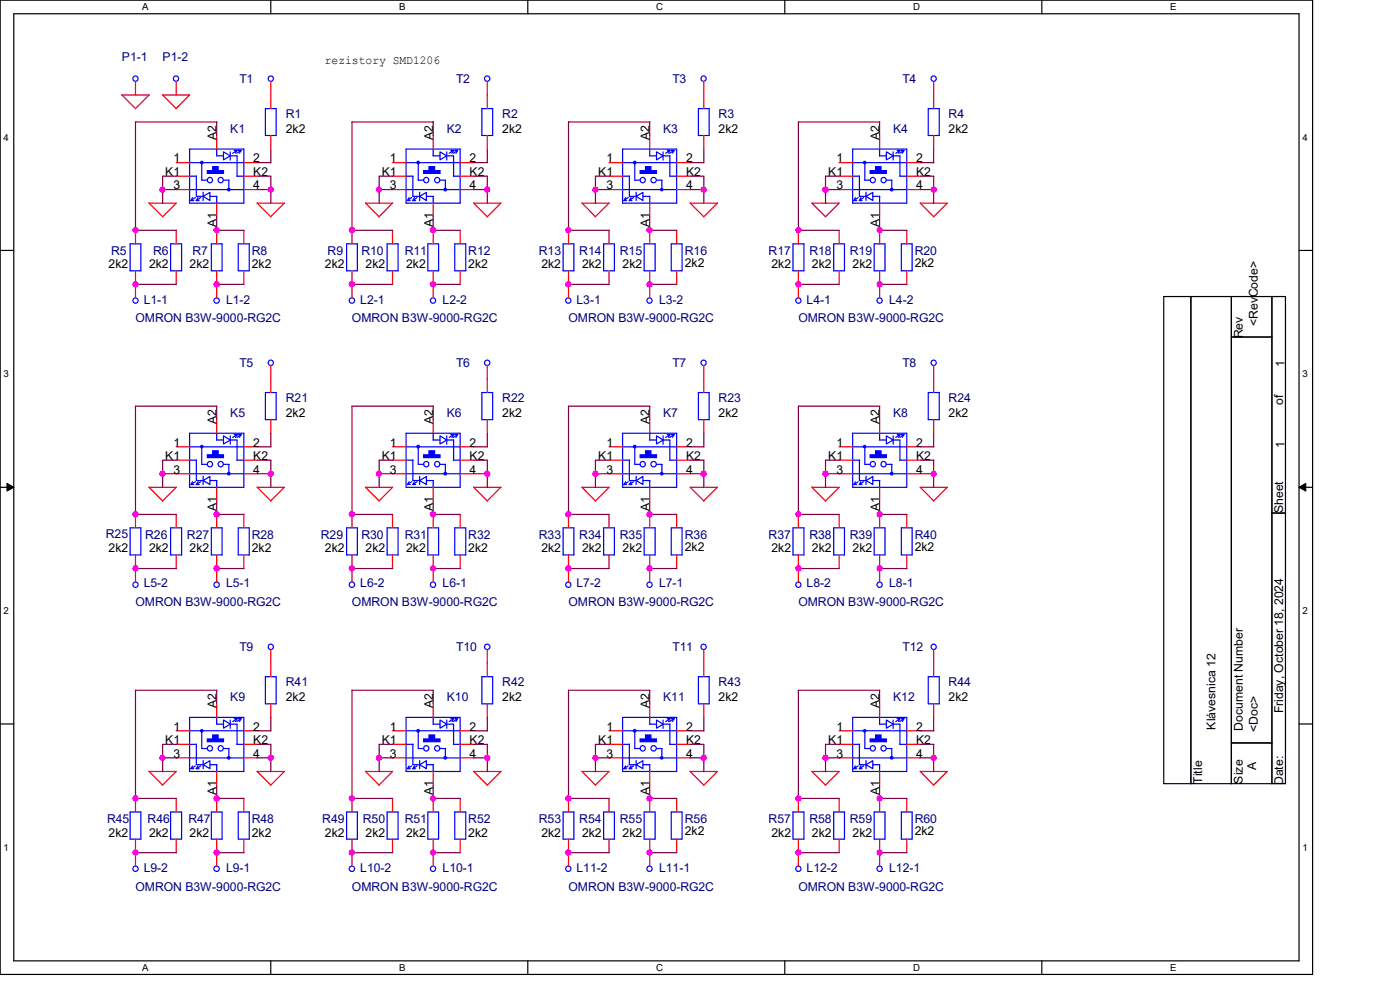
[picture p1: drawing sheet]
<svg xmlns="http://www.w3.org/2000/svg" width="297mm" height="210mm" viewBox="0 0 297 210" stroke-linecap="round" stroke-linejoin="round" font-family="sans-serif">
<path d="M0 0h278.5v206.7h-278.5zM2.9 2.9h272.7v200.9h-272.7z" fill="none" stroke="#000" stroke-width=".25"/>
<g fill="#fff">
<path d="M30.2 .3h1.3v2.3h-1.3z"/>
<path d="M30.2 204.1h1.3v2.3h-1.3z"/>
</g>
<path d="M57.4 0v2.9M57.4 203.8v2.9" fill="none" stroke="#000" stroke-width=".25"/>
<g fill="#fff">
<path d="M84.7 .3h1.3v2.3h-1.3z"/>
<path d="M84.7 204.1h1.3v2.3h-1.3z"/>
</g>
<path d="M112 0v2.9M112 203.8v2.9" fill="none" stroke="#000" stroke-width=".25"/>
<g fill="#fff">
<path d="M139.2 .3h1.5v2.3h-1.5z"/>
<path d="M139.2 204.1h1.5v2.3h-1.5z"/>
</g>
<path d="M166.5 0v2.9M166.5 203.8v2.9" fill="none" stroke="#000" stroke-width=".25"/>
<g fill="#fff">
<path d="M193.8 .3h1.4v2.3h-1.4z"/>
<path d="M193.8 204.1h1.4v2.3h-1.4z"/>
</g>
<path d="M221 0v2.9M221 203.8v2.9" fill="none" stroke="#000" stroke-width=".25"/>
<g fill="#fff">
<path d="M248.3 .3h1.3v2.3h-1.3z"/>
<path d="M248.3 204.1h1.3v2.3h-1.3z"/>
<path d="M.8 28h1.1v2.3h-1.1z"/>
<path d="M276.3 28h1.1v2.3h-1.1z"/>
<path d="M.8 78.2h1.1v2.3h-1.1z"/>
<path d="M276.3 78.2h1.1v2.3h-1.1z"/>
</g>
<path d="M0 53.1h2.9M275.6 53.1h2.9" fill="none" stroke="#000" stroke-width=".25"/>
<g fill="#fff">
<path d="M.8 128.5h1.1v2.2h-1.1z"/>
<path d="M276.3 128.5h1.1v2.2h-1.1z"/>
</g>
<path d="M0 103.4h2.9M275.6 103.4h2.9" fill="none" stroke="#000" stroke-width=".25"/>
<path d="M1.5 102.5l1.4 .9-1.4 .8zM275.6 103.4l1.4-.9v1.7z" fill="#000" stroke="#000" stroke-width=".21"/>
<g fill="#fff">
<path d="M.8 178.7h1.1v2.2h-1.1z"/>
<path d="M276.3 178.7h1.1v2.2h-1.1z"/>
</g>
<path d="M246.9 62.9h25.8v103.3h-25.8zM252.6 62.9v103.3M261.2 62.9v103.3M261.2 71.5h8.6M269.8 62.9v103.3M269.8 108.8h2.9M0 153.6h2.9M261.2 157.6h8.6M275.6 153.6h2.9" fill="none" stroke="#000" stroke-width=".25"/>
<g fill="none" stroke="#f00" stroke-width=".25">
<path d="M28.7 17.3v2.9M37.4 17.3v2.9M57.4 17.3v5.7M103.4 17.3v5.7M149.3 17.3v5.7M198.1 17.3v5.7M25.8 20.1l2.9 2.9M25.9 20.2h5.8M31.6 20.2l-2.9 2.9M34.5 20.1l2.9 2.9M34.5 20.2h5.8M37.4 34.5h2.8"/>
<path d="M37.4 37.4h2.8M40.2 20.2l-2.9 2.9M46 28.7v2.9M51.7 34.5h2.9M51.7 37.4h2.9M57.4 28.7v2.9M83.3 34.5h2.8M83.3 37.4h2.8M91.9 28.7v2.9M97.6 34.5h2.9M97.6 37.4h2.9M103.4 28.7v2.9"/>
<path d="M129.2 34.5h2.9M129.2 37.4h2.9M137.8 28.7v2.9M143.6 34.5h2.8M143.6 37.4h2.8M149.3 28.7v2.9M178 34.5h2.9M178 37.4h2.9M186.6 28.7v2.9M192.4 34.5h2.8M192.4 37.4h2.8M198.1 28.7v2.9"/>
<path d="M28.7 48.9v2.8M28.7 57.4v5.8M31.6 43.1l2.9 2.9M31.6 43.1h5.8M37.4 43.1l-2.9 2.9M37.4 40.2h2.8M37.4 48.9v2.8M37.4 57.4v2.9M46 43.1v2.9M46 48.9v2.8M46 57.4v5.8M51.7 40.2h2.9"/>
<path d="M51.7 48.9v2.8M51.7 57.4v2.9M54.5 43.1l2.9 2.9M54.6 43.1h5.8M60.3 43.1l-2.9 2.9M74.7 48.9v2.8M74.7 57.4v5.8M77.5 43.1l2.9 2.9M77.6 43.1h5.7M83.3 43.1l-2.9 2.9M83.3 40.2h2.8M83.3 48.9v2.8"/>
<path d="M83.3 57.4v2.9M91.9 43.1v2.9M91.9 48.9v2.8M91.9 57.4v5.8M97.6 40.2h2.9M97.6 48.9v2.8M97.6 57.4v2.9M100.5 43.1l2.9 2.9M100.5 43.1h5.8M106.3 43.1l-3 2.9M120.6 48.9v2.8M120.6 57.4v5.8"/>
<path d="M123.4 43.1l2.9 2.9M123.5 43.1h5.7M129.2 43.1l-2.9 2.9M129.2 40.2h2.9M129.2 48.9v2.8M129.2 57.4v2.9M137.8 43.1v2.9M137.8 48.9v2.8M137.8 57.4v5.8M143.6 40.2h2.8M143.6 48.9v2.8M143.6 57.4v2.9"/>
<path d="M146.4 43.1l2.9 2.9M146.4 43.1h5.8M152.2 43.1l-2.9 2.9M169.4 48.9v2.8M169.4 57.4v5.8M172.2 43.1l2.9 2.9M172.3 43.1h5.8M178 43.1l-2.9 2.9M178 40.2h2.9M178 48.9v2.8M178 57.4v2.9M186.6 43.1v2.9"/>
<path d="M186.6 48.9v2.8M186.6 57.4v5.8M192.4 40.2h2.8M192.4 48.9v2.8M192.4 57.4v2.9M195.2 43.1l2.9 2.9M195.2 43.1h5.8M201 43.1l-3 2.9M57.4 77.6v5.7M103.4 77.6v5.7M149.3 77.6v5.7M198.1 77.6v5.7"/>
<path d="M37.4 94.8h2.8M37.4 97.6h2.8M46 89v2.9M51.7 94.8h2.9M51.7 97.6h2.9M57.4 89v2.9M83.3 94.8h2.8M83.3 97.6h2.8M91.9 89v2.9M97.6 94.8h2.9M97.6 97.6h2.9M103.4 89v2.9"/>
<path d="M129.2 94.8h2.9M129.2 97.6h2.9M137.8 89v2.9M143.6 94.8h2.8M143.6 97.6h2.8M149.3 89v2.9M178 94.8h2.9M178 97.6h2.9M186.6 89v2.9M192.4 94.8h2.8M192.4 97.6h2.8M198.1 89v2.9"/>
<path d="M28.7 109.1v2.9M28.7 117.7v5.8M31.6 103.3l2.9 3M31.6 103.4h5.8M37.4 103.4l-2.9 2.9M37.4 109.1v2.9M37.4 117.7v2.9M37.4 100.5h2.8M46 103.4v2.9M46 109.1v2.9M46 117.7v5.8M51.7 109.1v2.9"/>
<path d="M51.7 117.7v2.9M51.7 100.5h2.9M54.5 103.3l2.9 3M54.6 103.4h5.8M60.3 103.4l-2.9 2.9M74.7 109.1v2.9M74.7 117.7v5.8M77.5 103.3l2.9 3M77.6 103.4h5.7M83.3 103.4l-2.9 2.9M83.3 100.5h2.8M83.3 109.1v2.9"/>
<path d="M83.3 117.7v2.9M91.9 103.4v2.9M91.9 109.1v2.9M91.9 117.7v5.8M97.6 109.1v2.9M97.6 117.7v2.9M97.6 100.5h2.9M100.5 103.3l2.9 3M100.5 103.4h5.8M106.3 103.4l-3 2.9M120.6 109.1v2.9M120.6 117.7v5.8"/>
<path d="M123.4 103.3l2.9 3M123.5 103.4h5.7M129.2 103.4l-2.9 2.9M129.2 109.1v2.9M129.2 117.7v2.9M129.2 100.5h2.9M137.8 103.4v2.9M137.8 109.1v2.9M137.8 117.7v5.8M143.6 109.1v2.9M143.6 117.7v2.9M143.6 100.5h2.8"/>
<path d="M146.4 103.3l2.9 3M146.4 103.4h5.8M152.2 103.4l-2.9 2.9M169.4 109.1v2.9M169.4 117.7v5.8M172.2 103.3l2.9 3M172.3 103.4h5.8M178 103.4l-2.9 2.9M178 100.5h2.9M178 109.1v2.9M178 117.7v2.9M186.6 103.4v2.9"/>
<path d="M186.6 109.1v2.9M186.6 117.7v5.8M192.4 100.5h2.8M192.4 109.1v2.9M192.4 117.7v2.9M195.2 103.3l2.9 3M195.2 103.4h5.8M201 103.4l-3 2.9M57.4 137.8v5.8M103.4 137.8v5.8M149.3 137.8v5.8M198.1 137.8v5.8"/>
<path d="M37.4 155h2.8M37.4 157.9h2.8M46 149.3v2.9M51.7 155h2.9M51.7 157.9h2.9M57.4 149.3v2.9M83.3 155h2.8M83.3 157.9h2.8M91.9 149.3v2.9M97.6 155h2.9M97.6 157.9h2.9M103.4 149.3v2.9"/>
<path d="M129.2 155h2.9M129.2 157.9h2.9M137.8 149.3v2.9M143.6 155h2.8M143.6 157.9h2.8M149.3 149.3v2.9M178 155h2.9M178 157.9h2.9M186.6 149.3v2.9M192.4 155h2.8M192.4 157.9h2.8M198.1 149.3v2.9"/>
<path d="M28.7 169.4v2.9M28.7 178v5.7M31.6 163.6l2.9 2.9M31.6 163.7h5.8M37.4 163.7l-2.9 2.9M37.4 169.4v2.9M37.4 178v2.9M37.4 160.8h2.8M46 163.7v2.8M46 169.4v2.9M46 178v5.7M51.7 169.4v2.9"/>
<path d="M51.7 178v2.9M51.7 160.8h2.9M54.5 163.6l2.9 2.9M54.6 163.7h5.8M60.3 163.7l-2.9 2.9M74.7 169.4v2.9M74.7 178v5.7M77.5 163.6l2.9 2.9M77.6 163.7h5.7M83.3 163.7l-2.9 2.9M83.3 160.8h2.8M83.3 169.4v2.9"/>
<path d="M83.3 178v2.9M91.9 163.7v2.8M91.9 169.4v2.9M91.9 178v5.7M97.6 169.4v2.9M97.6 178v2.9M97.6 160.8h2.9M100.5 163.6l2.9 2.9M100.5 163.7h5.8M106.3 163.7l-3 2.9M120.6 169.4v2.9M120.6 178v5.7"/>
<path d="M123.4 163.6l2.9 2.9M123.5 163.7h5.7M129.2 163.7l-2.9 2.9M129.2 169.4v2.9M129.2 178v2.9M129.2 160.8h2.9M137.8 163.7v2.8M137.8 169.4v2.9M137.8 178v5.7M143.6 160.8h2.8M143.6 169.4v2.9M143.6 178v2.9"/>
<path d="M146.4 163.6l2.9 2.9M146.4 163.7h5.8M152.2 163.7l-2.9 2.9M169.4 169.4v2.9M169.4 178v5.7M172.2 163.6l2.9 2.9M172.3 163.7h5.8M178 163.7l-2.9 2.9M178 160.8h2.9M178 169.4v2.9M178 178v2.9M186.6 163.7v2.8"/>
<path d="M186.6 169.4v2.9M186.6 178v5.7M192.4 160.8h2.8M192.4 169.4v2.9M192.4 178v2.9M195.2 163.6l2.9 2.9M195.2 163.7h5.8M201 163.7l-3 2.9"/>
</g>
<g fill="none" stroke="#00f" stroke-width=".25">
<path d="M40.2 34.5h11.6M40.2 37.4h1.5M40.2 31.6h11.5v11.5h-11.5zM41.7 37.3v4.4h1.4M42.8 34.5v3.7h1.2M45.9 33.1h1.5M46 31.6v1.5M47.4 32.2l1.5 .9-1.5 .8zM47.4 38.2h1.2v2.1M48.8 33.1h1.5v4.3M48.9 32.2v1.8M49.4 32.5l.9-.6-.3 .6"/>
<path d="M49.7 31.9h.6M50.2 37.4h1.5M50.2 32.5l.9-.6-.3 .6M50.5 31.9h.7M56.3 23h2.3v5.7h-2.3zM86.1 34.5h11.6M86.1 37.4h1.5M86.1 31.6h11.5v11.5h-11.5zM87.6 37.3v4.4h1.5M88.7 34.5v3.7h1.2M91.9 33.1h1.4M91.9 31.6v1.5"/>
<path d="M93.3 32.2l1.5 .9-1.5 .8zM93.3 38.2h1.2v2.1M94.7 33.1h1.5v4.3M94.8 32.2v1.8M95.3 32.5l.9-.6-.3 .6M95.6 31.9h.7M96.2 37.4h1.4M96.2 32.5l.9-.6-.4 .6M96.5 31.9h.6M102.2 23h2.3v5.7h-2.3zM132.1 34.5h11.5M132.1 37.4h1.5"/>
<path d="M132.1 31.6h11.5v11.5h-11.5zM133.5 37.3v4.4h1.5M134.7 34.5v3.7h1.1M137.8 33.1h1.5M137.8 31.6v1.5M139.3 32.2l1.4 .9-1.4 .8zM139.3 38.2h1.2l-.1 2.1M140.6 33.1h1.5v4.3M140.7 32.2v1.8M141.2 32.5l.9-.6-.3 .6M141.6 31.9h.6M142.1 32.5l.9-.6-.3 .6"/>
<path d="M142.1 37.4h1.5M142.4 31.9h.6M148.2 23h2.3v5.7h-2.3zM180.9 34.5h11.5M180.9 37.4h1.5M180.9 31.6h11.5v11.5h-11.5zM182.3 37.3v4.4h1.5M183.5 34.5v3.7h1.2M186.6 31.6v1.5h1.4M188 32.2l1.5 .9-1.5 .8zM188 38.2h1.2M189.2 38.2v2.1"/>
<path d="M189.4 33.1h1.5v4.3M189.5 32.2v1.8M190 32.5l.9-.6-.3 .6M190.3 31.9h.7M190.9 37.4h1.5M190.9 32.5l.9-.6-.4 .6M191.2 31.9h.6M196.9 23h2.4v5.7h-2.4zM27.6 51.7h2.3v5.7h-2.3zM36.2 51.7h2.3v5.7h-2.3zM40.2 40.2h11.5M40.5 42.5h.6"/>
<path d="M40.9 41.9l-.4 .6 .9-.6M41.6 42.5h.6M42 41.9l-.3 .6M42.6 41.9l-.9 .6M43.1 41.7l1.4-.9v1.7zM43.1 40.8v1.7M44.5 41.7h1.5M44.8 51.7h2.3v5.7h-2.3zM46 41.7v1.4M50.5 51.7h2.4v5.7h-2.4zM73.5 51.7h2.3v5.7h-2.3zM82.1 51.7h2.4v5.7h-2.4z"/>
<path d="M86.1 40.2h11.5M86.4 42.5h.6M86.8 41.9l-.4 .6 .9-.6M87.5 42.5h.7M87.9 41.9l-.3 .6M88.5 41.9l-.9 .6M89 41.7l1.5-.9v1.7zM89 40.8v1.7M90.5 41.7h1.4M90.8 51.7h2.2v5.7h-2.2zM91.9 41.7v1.4M96.5 51.7h2.3v5.7h-2.3z"/>
<path d="M119.5 51.7h2.3v5.7h-2.3zM128.1 51.7h2.2v5.7h-2.2zM132 40.2h11.6M132.3 42.5h.6M132.7 41.9l-.3 .6 .9-.6M133.5 42.5h.6M133.9 41.9l-.4 .6M134.4 41.9l-.9 .6M135 41.7l1.4-.9v1.7zM135 40.8v1.7M136.4 41.7h1.5M136.7 51.7h2.3v5.7h-2.3z"/>
<path d="M137.8 41.7v1.4M142.4 51.7h2.3v5.7h-2.3zM168.2 51.7h2.4v5.7h-2.4zM176.9 51.7h2.3v5.7h-2.3zM180.8 40.2h11.6M181.1 42.5h.6M181.5 41.9l-.4 .6M182.1 41.9l-1 .6M182.3 42.5h.6M182.6 41.9l-.3 .6 .9-.6M183.7 41.7l1.5-.9v1.7zM183.7 40.8v1.7"/>
<path d="M185.2 41.7h1.4M185.5 51.7h2.2v5.7h-2.2zM186.6 41.7v1.4M191.2 51.7h2.3v5.7h-2.3zM40.2 94.8h11.6M40.2 97.6h1.5M40.2 91.9h11.5v11.5h-11.5zM41.7 97.6v4.3h1.4M42.8 94.7v3.8h1.2M45.9 93.3h1.5M46 91.9v1.4M47.4 92.5l1.5 .8-1.5 .9z"/>
<path d="M47.4 98.5h1.2v2M48.8 93.3h1.5v4.4M48.9 92.5v1.7M49.4 92.8l.9-.6-.3 .6M49.7 92.2h.6M50.2 97.6h1.5M50.2 92.8l.9-.6-.3 .6M50.5 92.2h.7M56.3 83.3h2.3v5.7h-2.3zM86.1 94.8h11.6M86.1 97.6h1.5M86.1 91.9h11.5v11.5h-11.5z"/>
<path d="M87.6 97.6v4.3h1.5M88.7 94.7v3.8h1.2M91.9 93.3h1.4M91.9 91.9v1.4M93.3 92.5l1.5 .8-1.5 .9zM93.3 98.5h1.2v2M94.7 93.3h1.5v4.4M94.8 92.5v1.7M95.3 92.8l.9-.6-.3 .6M95.6 92.2h.7M96.2 97.6h1.4M96.2 92.8l.9-.6-.4 .6"/>
<path d="M96.5 92.2h.6M102.2 83.3h2.3v5.7h-2.3zM132.1 91.9h11.5v11.5h-11.5zM132.1 94.8h11.5M132.1 97.6h1.5M133.5 97.6v4.3h1.5M134.7 94.7v3.8h1.1M137.8 93.3h1.5M137.8 91.9v1.4M139.3 92.5l1.4 .8-1.4 .9zM139.3 98.5h1.1v2M140.6 93.3h1.5v4.4l1.5-.1"/>
<path d="M140.7 92.5v1.7M141.2 92.8l.9-.6-.3 .6M141.6 92.2h.6M142.1 92.8l.9-.6-.3 .6M142.4 92.2h.6M148.2 83.3h2.3v5.7h-2.3zM180.9 91.9h11.5v11.5h-11.5zM180.9 94.8h11.5M180.9 97.6h1.5M182.3 97.6v4.3h1.5M183.5 94.7v3.8h1.2M186.6 91.9v1.4h1.4"/>
<path d="M188 92.5l1.5 .8-1.5 .9zM188 98.5h1.2M189.2 98.5v2M189.4 93.3h1.5v4.4M189.5 92.5v1.7M190 92.8l.9-.6-.3 .6M190.3 92.2h.7M190.9 92.8l.9-.6-.4 .6M190.9 97.6h1.5M191.2 92.2h.6M196.9 83.3h2.4v5.7h-2.4zM27.6 112h2.3v5.7h-2.3z"/>
<path d="M36.2 112h2.3v5.7h-2.3zM40.2 100.5h11.5M40.5 102.8h.6M40.9 102.2l-.4 .6 .9-.6M41.6 102.8h.6M42 102.2l-.3 .6M42.6 102.2l-.9 .6M43.1 101.9l1.4-.8v1.7zM43.1 101v1.8M44.5 101.9h1.5M44.8 112h2.3v5.7h-2.3zM46 101.9v1.5"/>
<path d="M50.5 112h2.4v5.7h-2.4zM73.5 112h2.3v5.7h-2.3zM82.1 112h2.4v5.7h-2.4zM86.1 100.5h11.5M86.4 102.8h.6M86.8 102.2l-.4 .6 .9-.6M87.5 102.8h.7M87.9 102.2l-.3 .6M88.5 102.2l-.9 .6M89 101.9l1.5-.8v1.7zM89 101v1.8M90.5 101.9h1.4"/>
<path d="M90.8 112h2.2v5.7h-2.2zM91.9 101.9v1.5M96.5 112h2.3v5.7h-2.3zM119.5 112h2.3v5.7h-2.3zM128.1 112h2.2v5.7h-2.2zM132 100.5h11.6M132.3 102.8h.6M132.7 102.2l-.3 .6 .9-.6M133.5 102.8h.6M133.9 102.2l-.4 .6M134.4 102.2l-.9 .6M135 101.9l1.4-.8v1.7z"/>
<path d="M135 101v1.8M136.4 101.9h1.5M136.7 112h2.3v5.7h-2.3zM137.8 101.9v1.5M142.4 112h2.3v5.7h-2.3zM168.2 112h2.4v5.7h-2.4zM176.9 112h2.3v5.7h-2.3zM180.8 100.5h11.6M181.1 102.8h.6M181.5 102.2l-.4 .6M182.1 102.2l-1 .6M182.3 102.8h.6"/>
<path d="M182.6 102.2l-.3 .6 .9-.6M183.7 101.9l1.5-.8v1.7zM183.7 101v1.8M185.2 101.9h1.4M185.5 112h2.2v5.7h-2.2zM186.6 101.9v1.5M191.2 112h2.3v5.7h-2.3zM40.2 155h11.6M40.2 157.9h1.5M40.2 152.2h11.5v11.5h-11.5zM41.7 157.9v4.3h1.4M42.8 155v3.8h1.2"/>
<path d="M45.9 153.6h1.5M46 152.1v1.5M47.4 152.7l1.5 .9-1.5 .9zM47.4 158.8h1.2v2M48.8 153.6h1.5v4.3M48.9 152.7v1.8M49.4 153.1l.9-.7-.3 .7M49.7 152.4h.6M50.2 157.9h1.5M50.2 153.1l.9-.7-.3 .7M50.5 152.4h.7M56.3 143.6h2.3v5.7h-2.3z"/>
<path d="M86.1 155h11.6M86.1 157.9h1.5M86.1 152.2h11.5v11.5h-11.5zM87.6 157.9v4.3h1.5M88.7 155v3.8h1.2M91.9 153.6h1.4M91.9 152.1v1.5M93.3 152.7l1.5 .9-1.5 .9zM93.3 158.8h1.2v2M94.7 153.6h1.5v4.3M94.8 152.7v1.8M95.3 153.1l.9-.7-.3 .7"/>
<path d="M95.6 152.4h.7M96.2 157.9h1.4M96.2 153.1l.9-.7-.4 .7M96.5 152.4h.6M102.2 143.6h2.3v5.7h-2.3zM132.1 152.2h11.5v11.5h-11.5zM132.1 155h11.5M132.1 157.9h1.5M133.5 157.9v4.3h1.5M134.7 155v3.8h1.1M137.8 153.6h1.5M137.8 152.1v1.5"/>
<path d="M139.3 152.7l1.4 .9-1.4 .9zM139.3 158.8h1.1v2M140.6 153.6h1.5v4.3M140.7 152.7v1.8M141.2 153.1l.9-.7-.3 .7M141.6 152.4h.6M142.1 157.9h1.5M142.1 153.1l.9-.7-.3 .7M142.4 152.4h.6M148.2 143.6h2.3v5.7h-2.3zM180.9 155h11.5M180.9 157.9h1.5"/>
<path d="M180.9 152.2h11.5v11.5h-11.5zM182.3 157.9v4.3h1.5M183.5 155v3.8h1.2M186.6 152.1v1.5h1.4M188 152.7l1.5 .9-1.5 .9zM188 158.8h1.2M189.2 158.8v2M189.4 153.6h1.5v4.3M189.5 152.7v1.8M190 153.1l.9-.7-.3 .7M190.3 152.4h.7M190.9 153.1l.9-.7-.4 .7"/>
<path d="M190.9 157.9h1.5M191.2 152.4h.6M196.9 143.6h2.4v5.7h-2.4zM27.6 172.3h2.3v5.7h-2.3zM36.2 172.3h2.3v5.7h-2.3zM40.2 160.8h11.5M40.5 163.1h.6M40.9 162.5l-.4 .6 .9-.6M41.6 163.1h.6M42 162.5l-.3 .6M42.6 162.5l-.9 .6M43.1 162.2l1.4-.8v1.7z"/>
<path d="M43.1 161.3v1.8M44.5 162.2h1.5M44.8 172.3h2.3v5.7h-2.3zM46 162.2v1.5M50.5 172.3h2.4v5.7h-2.4zM73.5 172.3h2.3v5.7h-2.3zM82.1 172.3h2.4v5.7h-2.4zM86.1 160.8h11.5M86.4 163.1h.6M86.8 162.5l-.4 .6 .9-.6M87.5 163.1h.7M87.9 162.5l-.3 .6"/>
<path d="M88.5 162.5l-.9 .6M89 162.2l1.5-.8v1.7zM89 161.3v1.8M90.5 162.2h1.4M90.8 172.3h2.2v5.7h-2.2zM91.9 162.2v1.5M96.5 172.3h2.3v5.7h-2.3zM119.5 172.3h2.3v5.7h-2.3zM128.1 172.3h2.2v5.7h-2.2zM132 160.8h11.6M132.3 163.1h.6M132.7 162.5l-.3 .6 .9-.6"/>
<path d="M133.5 163.1h.6M133.9 162.5l-.4 .6M134.4 162.5l-.9 .6M135 162.2l1.4-.8v1.7zM135 161.3v1.8M136.4 162.2h1.5M136.7 172.3h2.3v5.7h-2.3zM137.8 162.2v1.5M142.4 172.3h2.3v5.7h-2.3zM168.2 172.3h2.4v5.7h-2.4zM176.9 172.3h2.3v5.7h-2.3zM180.8 160.8h11.6"/>
<path d="M181.1 163.1h.6M181.5 162.5l-.4 .6M182.1 162.5l-1 .6M182.3 163.1h.6M182.6 162.5l-.3 .6 .9-.6M183.7 162.2l1.5-.8v1.7zM183.7 161.3v1.8M185.2 162.2h1.4M185.5 172.3h2.2v5.7h-2.2zM186.6 162.2v1.5M191.2 172.3h2.3v5.7h-2.3z"/>
<circle cx="28.7" cy="16.7" r=".56"/>
<circle cx="37.3" cy="16.7" r=".56"/>
<circle cx="57.4" cy="16.7" r=".56"/>
<circle cx="103.4" cy="16.7" r=".57"/>
<circle cx="149.3" cy="16.7" r=".56"/>
<circle cx="198.1" cy="16.7" r=".56"/>
<circle cx="42.8" cy="34.5" r=".25"/>
<circle cx="44.5" cy="38.2" r=".56"/>
<circle cx="46.8" cy="38.2" r=".56"/>
<circle cx="88.7" cy="34.5" r=".28"/>
<circle cx="90.4" cy="38.2" r=".56"/>
<circle cx="92.7" cy="38.2" r=".56"/>
<circle cx="134.6" cy="34.5" r=".28"/>
<circle cx="136.3" cy="38.2" r=".56"/>
<circle cx="138.7" cy="38.2" r=".57"/>
<circle cx="183.4" cy="34.5" r=".25"/>
<circle cx="185.2" cy="38.2" r=".56"/>
<circle cx="187.4" cy="38.2" r=".56"/>
<circle cx="48.5" cy="40.2" r=".28"/>
<circle cx="94.5" cy="40.2" r=".28"/>
<circle cx="140.4" cy="40.2" r=".25"/>
<circle cx="189.2" cy="40.2" r=".28"/>
<circle cx="28.7" cy="63.8" r=".56"/>
<circle cx="46" cy="63.8" r=".57"/>
<circle cx="57.4" cy="77" r=".56"/>
<circle cx="74.7" cy="63.8" r=".57"/>
<circle cx="91.9" cy="63.8" r=".56"/>
<circle cx="103.4" cy="77" r=".57"/>
<circle cx="120.6" cy="63.8" r=".56"/>
<circle cx="137.8" cy="63.8" r=".56"/>
<circle cx="149.3" cy="77" r=".56"/>
<circle cx="169.4" cy="63.8" r=".56"/>
<circle cx="186.6" cy="63.8" r=".56"/>
<circle cx="198.1" cy="77" r=".56"/>
<circle cx="42.8" cy="94.7" r=".25"/>
<circle cx="44.5" cy="98.5" r=".56"/>
<circle cx="46.8" cy="98.5" r=".56"/>
<circle cx="88.7" cy="94.7" r=".28"/>
<circle cx="90.4" cy="98.5" r=".56"/>
<circle cx="92.7" cy="98.5" r=".56"/>
<circle cx="134.6" cy="94.7" r=".28"/>
<circle cx="136.3" cy="98.5" r=".56"/>
<circle cx="138.7" cy="98.5" r=".57"/>
<circle cx="183.4" cy="94.7" r=".25"/>
<circle cx="185.2" cy="98.5" r=".56"/>
<circle cx="187.4" cy="98.5" r=".56"/>
<circle cx="48.5" cy="100.5" r=".28"/>
<circle cx="94.5" cy="100.5" r=".28"/>
<circle cx="140.4" cy="100.5" r=".25"/>
<circle cx="189.2" cy="100.5" r=".28"/>
<circle cx="28.7" cy="124" r=".56"/>
<circle cx="46" cy="124" r=".57"/>
<circle cx="57.4" cy="137.2" r=".56"/>
<circle cx="74.7" cy="124" r=".57"/>
<circle cx="91.9" cy="124" r=".56"/>
<circle cx="103.4" cy="137.2" r=".57"/>
<circle cx="120.6" cy="124" r=".56"/>
<circle cx="137.8" cy="124" r=".56"/>
<circle cx="149.3" cy="137.2" r=".56"/>
<circle cx="169.4" cy="124" r=".56"/>
<circle cx="186.6" cy="124" r=".56"/>
<circle cx="198.1" cy="137.2" r=".56"/>
<circle cx="42.8" cy="155" r=".25"/>
<circle cx="44.5" cy="158.7" r=".56"/>
<circle cx="46.8" cy="158.7" r=".56"/>
<circle cx="88.7" cy="155" r=".28"/>
<circle cx="90.4" cy="158.7" r=".56"/>
<circle cx="92.7" cy="158.7" r=".56"/>
<circle cx="134.6" cy="155" r=".28"/>
<circle cx="136.3" cy="158.8" r=".56"/>
<circle cx="138.7" cy="158.7" r=".57"/>
<circle cx="183.4" cy="155" r=".25"/>
<circle cx="185.2" cy="158.7" r=".56"/>
<circle cx="187.4" cy="158.8" r=".56"/>
<circle cx="48.5" cy="160.8" r=".28"/>
<circle cx="94.5" cy="160.8" r=".28"/>
<circle cx="140.4" cy="160.8" r=".25"/>
<circle cx="189.2" cy="160.8" r=".28"/>
<circle cx="28.7" cy="184.3" r=".56"/>
<circle cx="46" cy="184.3" r=".57"/>
<circle cx="74.7" cy="184.3" r=".57"/>
<circle cx="91.9" cy="184.3" r=".56"/>
<circle cx="120.6" cy="184.3" r=".56"/>
<circle cx="137.8" cy="184.3" r=".56"/>
<circle cx="169.4" cy="184.3" r=".56"/>
<circle cx="186.6" cy="184.3" r=".56"/>
</g>
<g fill="#00f" stroke="#00f" stroke-width=".25">
<path d="M135.8 36.2h3.5v.6h-3.5z" fill-rule="evenodd"/>
<path d="M136.9 35.3h1.2v.9h-1.2z" fill-rule="evenodd"/>
<path d="M184.6 156.8h3.4v.6h-3.4z" fill-rule="evenodd"/>
<path d="M185.8 155.9h1.1v.9h-1.1z" fill-rule="evenodd"/>
<path d="M184.6 96.5h3.4v.6h-3.4z" fill-rule="evenodd"/>
<path d="M185.8 95.6h1.1v.9h-1.1z" fill-rule="evenodd"/>
<path d="M89.9 156.8h3.4v.6h-3.4z" fill-rule="evenodd"/>
<path d="M91 155.9h1.2v.9h-1.2z" fill-rule="evenodd"/>
<path d="M135.8 156.8h3.5v.6h-3.5z" fill-rule="evenodd"/>
<path d="M136.9 155.9h1.2v.9h-1.2z" fill-rule="evenodd"/>
<path d="M184.6 36.2h3.4v.6h-3.4z" fill-rule="evenodd"/>
<path d="M185.8 35.3h1.1v.9h-1.1z" fill-rule="evenodd"/>
<path d="M89.9 96.5h3.4v.6h-3.4z" fill-rule="evenodd"/>
<path d="M91 95.6h1.2v.9h-1.2z" fill-rule="evenodd"/>
<path d="M89.9 36.2h3.4v.6h-3.4z" fill-rule="evenodd"/>
<path d="M91 35.3h1.2v.9h-1.2z" fill-rule="evenodd"/>
<path d="M135.8 96.5h3.5v.6h-3.5z" fill-rule="evenodd"/>
<path d="M136.9 95.6h1.2v.9h-1.2z" fill-rule="evenodd"/>
<path d="M44 156.8h3.4v.6h-3.4z" fill-rule="evenodd"/>
<path d="M45.1 155.9h1.2v.9h-1.2z" fill-rule="evenodd"/>
<path d="M44 36.2h3.4v.6h-3.4z" fill-rule="evenodd"/>
<path d="M45.1 35.3h1.2v.9h-1.2z" fill-rule="evenodd"/>
<path d="M44 96.5h3.4v.6h-3.4z" fill-rule="evenodd"/>
<path d="M45.1 95.6h1.2v.9h-1.2z" fill-rule="evenodd"/>
</g>
<g fill="none" stroke="#800040" stroke-width=".25">
<path d="M37.4 37.4h-2.9v5.7M46 25.9v2.9M46 25.9h-17.3v23M54.6 37.4h2.9M54.6 34.5h2.9M57.4 31.6v2.9M57.4 37.4v5.7M83.3 37.4h-2.9v5.7M91.9 25.9v2.9M91.9 25.9h-17.2v23M100.5 37.4h2.9M100.5 34.5h2.9"/>
<path d="M103.4 31.6v2.9M103.4 37.4v5.7M129.2 37.4h-2.9v5.7M137.8 25.9v2.9M137.9 25.9h-17.3v23M146.4 37.4h3M146.4 34.5h3M149.3 31.6v2.9M149.3 37.4v5.7M178.1 37.4h-3v5.7M186.6 25.9v2.9M186.6 25.9h-17.2v23"/>
<path d="M195.2 37.4h2.9v5.7M198.1 31.6v2.9h-2.9M28.7 48.9h8.7M34.5 40.2h2.9M46 46v2.9M46 48.9h5.8M54.6 40.2h2.9M74.7 48.9h8.6M80.4 40.2h2.9M91.9 48.9h5.8M91.9 46v2.9M100.5 40.2h2.9"/>
<path d="M120.6 48.9h8.6M126.3 40.2h2.9M137.8 48.9h5.8M137.8 46v2.9M146.4 40.2h3M169.4 48.9h8.7M175.1 40.2h3M186.6 48.9h5.8M186.6 46v2.9M195.2 40.2h2.9M28.7 60.3h8.7M46 60.3h5.8"/>
<path d="M74.7 60.3h8.6M91.9 60.3h5.8M120.6 60.3h8.6M137.8 60.3h5.8M169.4 60.3h8.7M186.6 60.3h5.8M37.4 97.6h-2.9v5.8M46 86.1v3M46 86.1h-17.3v23.1l8.7-.1M54.6 94.8h2.9M54.6 97.6h2.9M57.4 91.9v2.9"/>
<path d="M57.4 97.6v5.8M83.3 97.6h-2.9v5.8M91.9 86.1v3M91.9 86.1h-17.2v23.1l8.6-.1M100.5 94.8h2.9M100.5 97.6h2.9M103.4 91.9v2.9M103.4 97.6v5.8M129.2 97.6h-2.9v5.8M137.8 86.1v3M137.9 86.1h-17.3v23.1l8.6-.1M146.4 94.8h3"/>
<path d="M146.4 97.6h3M149.3 91.9v2.9M149.3 97.6v5.8M178.1 97.6h-3v5.8M186.6 86.1v3M186.6 86.1h-17.2v23.1l8.7-.1M195.2 97.6h2.9v5.8M195.2 94.8h2.9M198.1 91.9v2.9M34.5 100.5h2.9M46 106.3v2.9l5.8-.1M54.6 100.5h2.9"/>
<path d="M80.4 100.5h2.9M91.9 106.3v2.9l5.8-.1M100.5 100.5h2.9M126.3 100.5h2.9M137.8 106.3v2.9l5.8-.1M146.4 100.5h3M175.1 100.5h3M186.6 106.3v2.9l5.8-.1M195.2 100.5h2.9M28.7 120.6h8.7M46 120.6h5.8M74.7 120.6h8.6"/>
<path d="M91.9 120.6h5.8M120.6 120.6h8.6M137.8 120.6h5.8M169.4 120.6h8.7M186.6 120.6h5.8M37.4 157.9h-2.9v5.8M46 146.4v3M46 146.4h-17.3v23h8.7M54.6 155h2.9M54.6 157.9h2.9M57.4 152.2v2.9M57.4 157.9v5.8"/>
<path d="M83.3 157.9h-2.9v5.8M91.9 146.4v3M91.9 146.4h-17.2v23h8.6M100.5 155h2.9M100.5 157.9h2.9M103.4 152.2v2.9M103.4 157.9v5.8M129.2 157.9h-2.9v5.8M137.8 146.4v3M137.9 146.4h-17.3v23h8.6M146.4 155h3M146.4 157.9h3"/>
<path d="M149.3 152.2v2.9M149.3 157.9v5.8M178.1 157.9h-3v5.8M186.6 146.4v3M186.6 146.4h-17.2v23h8.7M195.2 157.9h2.9v5.8M195.2 155h2.9M198.1 152.2v2.9M34.5 160.8h2.9M46 166.5v2.9h5.8M54.6 160.8h2.9M80.4 160.8h2.9"/>
<path d="M91.9 166.5v2.9h5.8M100.5 160.8h2.9M126.3 160.8h2.9M137.8 166.5v2.9h5.8M146.4 160.8h3M175.1 160.8h3M186.6 166.5v2.9h5.8M195.2 160.8h2.9M28.7 180.9h8.7M46 180.9h5.8M74.7 180.9h8.6M91.9 180.9h5.8"/>
<path d="M120.6 180.9h8.6M137.8 180.9h5.8M169.4 180.9h8.7M186.6 180.9h5.8"/>
</g>
<g fill="#f0f" stroke="#f0f" stroke-width=".25">
<circle cx="57.4" cy="40.2" r=".55"/>
<circle cx="28.7" cy="48.8" r=".55"/>
<circle cx="34.5" cy="40.2" r=".55"/>
<circle cx="28.7" cy="60.3" r=".55"/>
<circle cx="46" cy="48.8" r=".56"/>
<circle cx="46" cy="60.3" r=".56"/>
<circle cx="80.4" cy="40.2" r=".55"/>
<circle cx="74.7" cy="48.8" r=".56"/>
<circle cx="91.9" cy="60.3" r=".55"/>
<circle cx="91.9" cy="48.8" r=".55"/>
<circle cx="74.7" cy="60.3" r=".56"/>
<circle cx="103.4" cy="40.2" r=".56"/>
<circle cx="126.3" cy="40.2" r=".55"/>
<circle cx="120.6" cy="48.8" r=".55"/>
<circle cx="137.8" cy="60.3" r=".55"/>
<circle cx="137.8" cy="48.8" r=".55"/>
<circle cx="120.6" cy="60.3" r=".55"/>
<circle cx="149.3" cy="40.2" r=".55"/>
<circle cx="186.6" cy="60.3" r=".55"/>
<circle cx="175.1" cy="40.2" r=".56"/>
<circle cx="186.6" cy="48.8" r=".55"/>
<circle cx="169.4" cy="48.8" r=".55"/>
<circle cx="198.1" cy="40.2" r=".55"/>
<circle cx="169.4" cy="60.3" r=".55"/>
<circle cx="169.4" cy="120.6" r=".55"/>
<circle cx="137.8" cy="120.6" r=".55"/>
<circle cx="186.6" cy="120.6" r=".55"/>
<circle cx="91.9" cy="109.1" r=".55"/>
<circle cx="120.6" cy="109.1" r=".55"/>
<circle cx="120.6" cy="120.6" r=".55"/>
<circle cx="28.7" cy="120.6" r=".55"/>
<circle cx="74.7" cy="109.1" r=".56"/>
<circle cx="137.8" cy="109.1" r=".55"/>
<circle cx="46" cy="109.1" r=".56"/>
<circle cx="80.4" cy="100.5" r=".55"/>
<circle cx="28.7" cy="109.1" r=".55"/>
<circle cx="149.3" cy="100.5" r=".55"/>
<circle cx="46" cy="120.6" r=".56"/>
<circle cx="169.4" cy="109.1" r=".55"/>
<circle cx="103.4" cy="100.5" r=".56"/>
<circle cx="34.5" cy="100.5" r=".55"/>
<circle cx="198.1" cy="100.5" r=".55"/>
<circle cx="126.3" cy="100.5" r=".55"/>
<circle cx="91.9" cy="120.6" r=".55"/>
<circle cx="57.4" cy="100.5" r=".55"/>
<circle cx="175.1" cy="100.5" r=".56"/>
<circle cx="74.7" cy="120.6" r=".56"/>
<circle cx="186.6" cy="109.1" r=".55"/>
<circle cx="169.4" cy="180.8" r=".55"/>
<circle cx="137.8" cy="180.8" r=".55"/>
<circle cx="186.6" cy="180.8" r=".55"/>
<circle cx="91.9" cy="169.4" r=".55"/>
<circle cx="120.6" cy="169.4" r=".55"/>
<circle cx="120.6" cy="180.8" r=".55"/>
<circle cx="103.4" cy="160.8" r=".56"/>
<circle cx="28.7" cy="180.8" r=".55"/>
<circle cx="74.7" cy="169.4" r=".56"/>
<circle cx="137.8" cy="169.4" r=".55"/>
<circle cx="46" cy="169.4" r=".56"/>
<circle cx="80.4" cy="160.8" r=".55"/>
<circle cx="28.7" cy="169.4" r=".55"/>
<circle cx="149.3" cy="160.8" r=".55"/>
<circle cx="46" cy="180.8" r=".56"/>
<circle cx="169.4" cy="169.4" r=".55"/>
<circle cx="34.5" cy="160.8" r=".55"/>
<circle cx="126.3" cy="160.8" r=".55"/>
<circle cx="91.9" cy="180.8" r=".55"/>
<circle cx="57.4" cy="160.8" r=".55"/>
<circle cx="175.1" cy="160.8" r=".56"/>
<circle cx="198.1" cy="160.8" r=".55"/>
<circle cx="74.7" cy="180.8" r=".56"/>
<circle cx="186.6" cy="169.4" r=".55"/>
</g>
<g font-size="2.6" fill="#000080">
<text x="25.9" y="13">P1-1</text>
<text x="34.5" y="13">P1-2</text>
<text x="50.8" y="17.6">T1</text>
<text x="96.8" y="17.6">T2</text>
<text x="142.7" y="17.6">T3</text>
<text x="191.5" y="17.6">T4</text>
<text x="48.9" y="28.2">K1</text>
<text x="60.6" y="25.1">R1</text>
<text x="94.8" y="28.2">K2</text>
<text x="106.6" y="25.1">R2</text>
<text x="140.7" y="28.2">K3</text>
<text x="152.4" y="25.1">R3</text>
<text x="189.5" y="28.2">K4</text>
<text x="201.3" y="25.1">R4</text>
<text x="23.6" y="54.1">R5</text>
<text x="32.5" y="54.1">R6</text>
<text x="40.8" y="54.1">R7</text>
<text x="53.4" y="54.1">R8</text>
<text x="69.5" y="54.1">R9</text>
<text x="76.7" y="54.1">R10</text>
<text x="85.9" y="54.1">R11</text>
<text x="99.4" y="54.1">R12</text>
<text x="114.3" y="54.1">R13</text>
<text x="122.9" y="54.1">R14</text>
<text x="131.5" y="54.1">R15</text>
<text x="145.3" y="54.1">R16</text>
<text x="163.1" y="54.1">R17</text>
<text x="171.7" y="54.1">R18</text>
<text x="180.3" y="54.1">R19</text>
<text x="194.1" y="54.1">R20</text>
<text x="30.5" y="64.4">L1-1</text>
<text x="48" y="64.4">L1-2</text>
<text x="76.4" y="64.4">L2-1</text>
<text x="93.9" y="64.4">L2-2</text>
<text x="122.3" y="64.4">L3-1</text>
<text x="139.8" y="64.4">L3-2</text>
<text x="171.1" y="64.4">L4-1</text>
<text x="188.6" y="64.4">L4-2</text>
<text x="28.7" y="68.4">OMRON B3W-9000-RG2C</text>
<text x="74.7" y="68.4">OMRON B3W-9000-RG2C</text>
<text x="120.6" y="68.4">OMRON B3W-9000-RG2C</text>
<text x="169.4" y="68.4">OMRON B3W-9000-RG2C</text>
<text x="50.8" y="77.9">T5</text>
<text x="96.8" y="77.9">T6</text>
<text x="142.7" y="77.9">T7</text>
<text x="191.5" y="77.9">T8</text>
<text x="48.9" y="88.5">K5</text>
<text x="60.6" y="85.3">R21</text>
<text x="94.8" y="88.5">K6</text>
<text x="106.6" y="85.3">R22</text>
<text x="140.7" y="88.5">K7</text>
<text x="152.4" y="85.3">R23</text>
<text x="189.5" y="88.5">K8</text>
<text x="201.3" y="85.3">R24</text>
<text x="22.4" y="114">R25</text>
<text x="30.8" y="114.3">R26</text>
<text x="39.7" y="114.3">R27</text>
<text x="53.4" y="114.3">R28</text>
<text x="68.1" y="114.3">R29</text>
<text x="76.7" y="114.3">R30</text>
<text x="85.9" y="114.3">R31</text>
<text x="99.4" y="114.3">R32</text>
<text x="114.3" y="114.3">R33</text>
<text x="122.9" y="114.3">R34</text>
<text x="131.5" y="114.3">R35</text>
<text x="145.3" y="114.3">R36</text>
<text x="163.1" y="114.3">R37</text>
<text x="171.7" y="114.3">R38</text>
<text x="180.3" y="114.3">R39</text>
<text x="194.1" y="114.3">R40</text>
<text x="30.5" y="124.6">L5-2</text>
<text x="48" y="124.6">L5-1</text>
<text x="76.4" y="124.6">L6-2</text>
<text x="93.9" y="124.6">L6-1</text>
<text x="122.3" y="124.6">L7-2</text>
<text x="139.8" y="124.6">L7-1</text>
<text x="171.1" y="124.6">L8-2</text>
<text x="188.6" y="124.6">L8-1</text>
<text x="28.7" y="128.7">OMRON B3W-9000-RG2C</text>
<text x="74.7" y="128.7">OMRON B3W-9000-RG2C</text>
<text x="120.6" y="128.7">OMRON B3W-9000-RG2C</text>
<text x="169.4" y="128.7">OMRON B3W-9000-RG2C</text>
<text x="50.8" y="138.1">T9</text>
<text x="96.8" y="138.1">T10</text>
<text x="142.7" y="138.1">T11</text>
<text x="191.5" y="138.1">T12</text>
<text x="48.9" y="148.8">K9</text>
<text x="60.6" y="145.6">R41</text>
<text x="94.8" y="148.8">K10</text>
<text x="106.6" y="145.6">R42</text>
<text x="140.7" y="148.8">K11</text>
<text x="152.4" y="145.6">R43</text>
<text x="189.5" y="148.8">K12</text>
<text x="201.3" y="145.6">R44</text>
<text x="22.7" y="174.6">R45</text>
<text x="31.3" y="174.6">R46</text>
<text x="40" y="174.6">R47</text>
<text x="53.4" y="174.6">R48</text>
<text x="68.4" y="174.6">R49</text>
<text x="77" y="174.6">R50</text>
<text x="85.9" y="174.6">R51</text>
<text x="99.4" y="174.6">R52</text>
<text x="114.3" y="174.6">R53</text>
<text x="122.9" y="174.6">R54</text>
<text x="131.5" y="174.6">R55</text>
<text x="145.3" y="174.6">R56</text>
<text x="163.1" y="174.6">R57</text>
<text x="171.7" y="174.6">R58</text>
<text x="180.3" y="174.6">R59</text>
<text x="194.1" y="174.6">R60</text>
<text x="30.5" y="184.9">L9-2</text>
<text x="48" y="184.9">L9-1</text>
<text x="76.4" y="184.9">L10-2</text>
<text x="93.9" y="184.9">L10-1</text>
<text x="122.3" y="184.9">L11-2</text>
<text x="139.8" y="184.9">L11-1</text>
<text x="171.1" y="184.9">L12-2</text>
<text x="188.6" y="184.9">L12-1</text>
<text x="28.7" y="188.9">OMRON B3W-9000-RG2C</text>
<text x="74.7" y="188.9">OMRON B3W-9000-RG2C</text>
<text x="120.6" y="188.9">OMRON B3W-9000-RG2C</text>
<text x="169.4" y="188.9">OMRON B3W-9000-RG2C</text>
</g>
<g font-size="2.6">
<text x="68.9" y="13.6">rezistory SMD1206</text>
<text x="45.9" y="29.6" transform="rotate(-90 45.9 29.6)">A2</text>
<text x="60.6" y="28.2">2k2</text>
<text x="91.9" y="29.6" transform="rotate(-90 91.9 29.6)">A2</text>
<text x="106.6" y="28.2">2k2</text>
<text x="137.8" y="29.6" transform="rotate(-90 137.8 29.6)">A2</text>
<text x="152.4" y="28.2">2k2</text>
<text x="186.6" y="29.6" transform="rotate(-90 186.6 29.6)">A2</text>
<text x="201.3" y="28.2">2k2</text>
<text x="36.8" y="34.5">1</text>
<text x="53.7" y="34.5">2</text>
<text x="82.7" y="34.5">1</text>
<text x="99.6" y="34.5">2</text>
<text x="128.6" y="34.5">1</text>
<text x="145.5" y="34.5">2</text>
<text x="177.5" y="34.5">1</text>
<text x="194.4" y="34.5">2</text>
<text x="35.1" y="37.3">K1</text>
<text x="36.8" y="40.2">3</text>
<text x="53.7" y="40.2">4</text>
<text x="53.7" y="37.3">K2</text>
<text x="81" y="37.3">K1</text>
<text x="82.7" y="40.2">3</text>
<text x="99.6" y="40.2">4</text>
<text x="99.6" y="37.3">K2</text>
<text x="126.9" y="37.3">K1</text>
<text x="128.6" y="40.2">3</text>
<text x="145.5" y="40.2">4</text>
<text x="145.5" y="37.3">K2</text>
<text x="175.7" y="37.3">K1</text>
<text x="177.5" y="40.2">3</text>
<text x="194.4" y="40.2">4</text>
<text x="194.4" y="37.3">K2</text>
<text x="45.9" y="48.1" transform="rotate(-90 45.9 48.1)">A1</text>
<text x="91.9" y="48.1" transform="rotate(-90 91.9 48.1)">A1</text>
<text x="137.8" y="48.1" transform="rotate(-90 137.8 48.1)">A1</text>
<text x="186.6" y="48.1" transform="rotate(-90 186.6 48.1)">A1</text>
<text x="23" y="56.9">2k2</text>
<text x="31.6" y="56.9">2k2</text>
<text x="40.2" y="56.9">2k2</text>
<text x="53.4" y="56.9">2k2</text>
<text x="68.9" y="56.9">2k2</text>
<text x="77.6" y="56.9">2k2</text>
<text x="86.1" y="56.9">2k2</text>
<text x="99.4" y="56.9">2k2</text>
<text x="114.8" y="56.9">2k2</text>
<text x="123.5" y="56.9">2k2</text>
<text x="132.1" y="56.9">2k2</text>
<text x="145.3" y="56.6">2k2</text>
<text x="163.7" y="56.9">2k2</text>
<text x="172.3" y="56.9">2k2</text>
<text x="180.9" y="56.9">2k2</text>
<text x="194.1" y="56.6">2k2</text>
<text x="263.6" y="71.8" transform="rotate(-90 263.6 71.8)">Rev</text>
<text x="266.8" y="69.2" transform="rotate(-90 266.8 69.2)">&lt;RevCode&gt;</text>
<text x="272.5" y="77.8" transform="rotate(-90 272.5 77.8)">1</text>
<text x="45.9" y="89.9" transform="rotate(-90 45.9 89.9)">A2</text>
<text x="60.6" y="88.5">2k2</text>
<text x="91.9" y="89.9" transform="rotate(-90 91.9 89.9)">A2</text>
<text x="106.6" y="88.5">2k2</text>
<text x="137.8" y="89.9" transform="rotate(-90 137.8 89.9)">A2</text>
<text x="152.4" y="88.5">2k2</text>
<text x="186.6" y="89.9" transform="rotate(-90 186.6 89.9)">A2</text>
<text x="201.3" y="88.5">2k2</text>
<text x="272.2" y="85.9" transform="rotate(-90 272.2 85.9)">of</text>
<text x="36.8" y="94.7">1</text>
<text x="53.7" y="94.7">2</text>
<text x="82.7" y="94.7">1</text>
<text x="99.6" y="94.7">2</text>
<text x="128.6" y="94.7">1</text>
<text x="145.5" y="94.7">2</text>
<text x="177.5" y="94.7">1</text>
<text x="194.4" y="94.7">2</text>
<text x="272.5" y="95" transform="rotate(-90 272.5 95)">1</text>
<text x="35.1" y="97.6">K1</text>
<text x="36.8" y="100.5">3</text>
<text x="53.7" y="100.5">4</text>
<text x="53.7" y="97.6">K2</text>
<text x="81" y="97.6">K1</text>
<text x="82.7" y="100.5">3</text>
<text x="99.6" y="100.5">4</text>
<text x="99.6" y="97.6">K2</text>
<text x="126.9" y="97.6">K1</text>
<text x="128.6" y="100.5">3</text>
<text x="145.5" y="100.5">4</text>
<text x="145.5" y="97.6">K2</text>
<text x="175.7" y="97.6">K1</text>
<text x="177.5" y="100.5">3</text>
<text x="194.4" y="100.5">4</text>
<text x="194.4" y="97.6">K2</text>
<text x="45.9" y="108.4" transform="rotate(-90 45.9 108.4)">A1</text>
<text x="91.9" y="108.4" transform="rotate(-90 91.9 108.4)">A1</text>
<text x="137.8" y="108.4" transform="rotate(-90 137.8 108.4)">A1</text>
<text x="186.6" y="108.4" transform="rotate(-90 186.6 108.4)">A1</text>
<text x="272.2" y="108.8" transform="rotate(-90 272.2 108.8)">Sheet</text>
<text x="23" y="117.2">2k2</text>
<text x="31.6" y="117.2">2k2</text>
<text x="40.2" y="117.2">2k2</text>
<text x="53.4" y="117.2">2k2</text>
<text x="68.9" y="117.2">2k2</text>
<text x="77.6" y="117.2">2k2</text>
<text x="86.1" y="117.2">2k2</text>
<text x="99.4" y="117.2">2k2</text>
<text x="114.8" y="117.2">2k2</text>
<text x="123.5" y="117.2">2k2</text>
<text x="132.1" y="117.2">2k2</text>
<text x="145.3" y="116.9">2k2</text>
<text x="163.7" y="117.2">2k2</text>
<text x="172.3" y="117.2">2k2</text>
<text x="180.9" y="117.2">2k2</text>
<text x="194.1" y="116.9">2k2</text>
<text x="60.6" y="148.8">2k2</text>
<text x="106.6" y="148.8">2k2</text>
<text x="152.4" y="148.8">2k2</text>
<text x="201.3" y="148.8">2k2</text>
<text x="36.8" y="155">1</text>
<text x="45.9" y="150.2" transform="rotate(-90 45.9 150.2)">A2</text>
<text x="53.7" y="155">2</text>
<text x="82.7" y="155">1</text>
<text x="91.9" y="150.2" transform="rotate(-90 91.9 150.2)">A2</text>
<text x="99.6" y="155">2</text>
<text x="128.6" y="155">1</text>
<text x="137.8" y="150.2" transform="rotate(-90 137.8 150.2)">A2</text>
<text x="145.5" y="155">2</text>
<text x="177.5" y="155">1</text>
<text x="186.6" y="150.2" transform="rotate(-90 186.6 150.2)">A2</text>
<text x="194.4" y="155">2</text>
<text x="257.9" y="154.8" transform="rotate(-90 257.9 154.8)">Klávesnica 12</text>
<text x="263.6" y="155" transform="rotate(-90 263.6 155)">Document Number</text>
<text x="266.8" y="155.3" transform="rotate(-90 266.8 155.3)">&lt;Doc&gt;</text>
<text x="272.2" y="151.3" transform="rotate(-90 272.2 151.3)">Friday, October 18, 2024</text>
<text x="35.1" y="157.9">K1</text>
<text x="36.8" y="160.7">3</text>
<text x="53.7" y="160.7">4</text>
<text x="53.7" y="157.9">K2</text>
<text x="81" y="157.9">K1</text>
<text x="82.7" y="160.7">3</text>
<text x="99.6" y="160.7">4</text>
<text x="99.6" y="157.9">K2</text>
<text x="126.9" y="157.9">K1</text>
<text x="128.6" y="160.7">3</text>
<text x="145.5" y="160.7">4</text>
<text x="145.5" y="157.9">K2</text>
<text x="175.7" y="157.9">K1</text>
<text x="177.5" y="160.7">3</text>
<text x="194.4" y="160.7">4</text>
<text x="194.4" y="157.9">K2</text>
<text x="255.1" y="166.2" transform="rotate(-90 255.1 166.2)">Title</text>
<text x="263.6" y="166.2" transform="rotate(-90 263.6 166.2)">Size</text>
<text x="266.5" y="163.4" transform="rotate(-90 266.5 163.4)">A</text>
<text x="272.2" y="166.5" transform="rotate(-90 272.2 166.5)">Date:</text>
<text x="45.9" y="168.7" transform="rotate(-90 45.9 168.7)">A1</text>
<text x="91.9" y="168.7" transform="rotate(-90 91.9 168.7)">A1</text>
<text x="137.8" y="168.7" transform="rotate(-90 137.8 168.7)">A1</text>
<text x="186.6" y="168.7" transform="rotate(-90 186.6 168.7)">A1</text>
<text x="23" y="177.5">2k2</text>
<text x="31.6" y="177.5">2k2</text>
<text x="40.2" y="177.5">2k2</text>
<text x="53.4" y="177.5">2k2</text>
<text x="68.9" y="177.5">2k2</text>
<text x="77.6" y="177.5">2k2</text>
<text x="86.1" y="177.5">2k2</text>
<text x="99.4" y="177.5">2k2</text>
<text x="114.8" y="177.5">2k2</text>
<text x="123.5" y="177.5">2k2</text>
<text x="132.1" y="177.5">2k2</text>
<text x="145.3" y="177.2">2k2</text>
<text x="163.7" y="177.5">2k2</text>
<text x="172.3" y="177.5">2k2</text>
<text x="180.9" y="177.5">2k2</text>
<text x="194.1" y="177.2">2k2</text>
</g>
<g font-size="2">
<text x="30.2" y="2.2">A</text>
<text x="84.7" y="2.2">B</text>
<text x="139.2" y="2.2">C</text>
<text x="193.8" y="2.2">D</text>
<text x="248.3" y="2.2">E</text>
<text x=".8" y="29.8">4</text>
<text x="276.3" y="29.8">4</text>
<text x=".8" y="80.1">3</text>
<text x="276.3" y="80.1">3</text>
<text x=".8" y="130.3">2</text>
<text x="276.3" y="130.3">2</text>
<text x=".8" y="180.5">1</text>
<text x="276.3" y="180.5">1</text>
<text x="30.2" y="206">A</text>
<text x="84.7" y="206">B</text>
<text x="139.2" y="206">C</text>
<text x="193.8" y="206">D</text>
<text x="248.3" y="206">E</text>
</g>
</svg>
